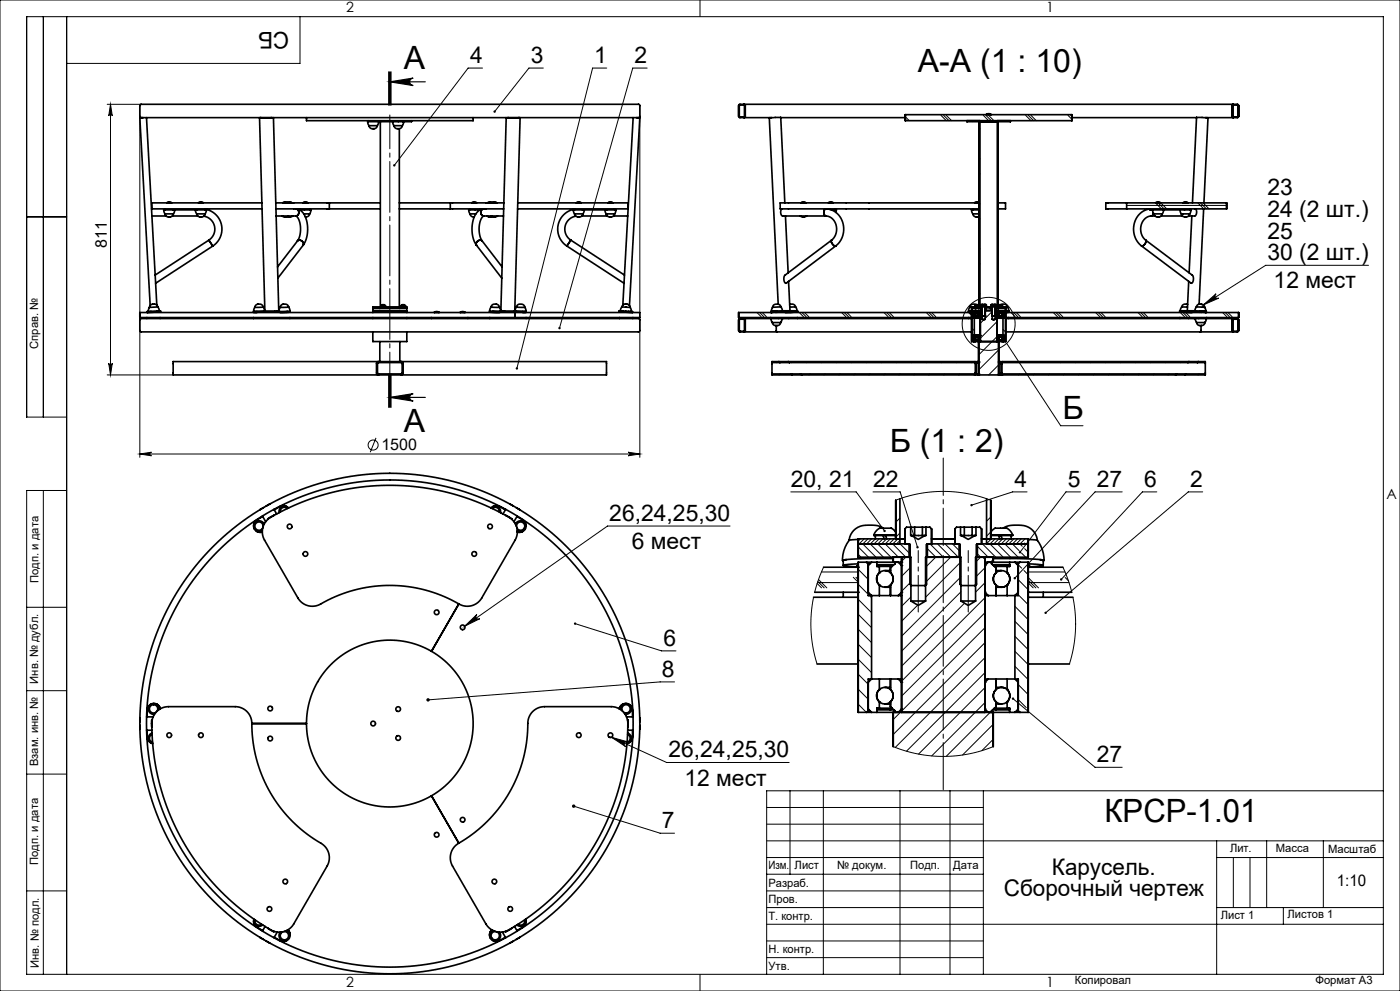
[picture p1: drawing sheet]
<svg xmlns="http://www.w3.org/2000/svg" width="420mm" height="297mm" viewBox="0 0 420 297" stroke-linecap="round" stroke-linejoin="round" font-family="sans-serif">
<g fill="none" stroke="#000" stroke-width=".3">
<path d="M0 0h420v297h-420zM13 5v120M20 5v287M90 5v14h-70M210 0v5M32.2 31.3h10.1M33.2 31.3l.5 3.5a.54 .54 0 0 0-.5-.6 .54 .54 0 0 0-.6 .6zM33.2 31.3v81.1M41.9 31.7v105.4M144.8 20.4h-4.4l-22.1 29.2M163 20.4h-4.3l-10.3 13M182 20.4h-4.2l-22.7 90"/>
<path d="M191.9 31.7v105.4M194.1 20.4h-4.3l-22 77.9M271.6 35.8l.4 .4M271.6 35l1.2 1.2M282.3 34.6l1.6 1.6M283.1 34.6l1.6 1.6M283.9 34.6l1.6 1.6M292 36.2l-.3 .3M294 38.6l-.3 .3M295 34.6l1.6 1.6M295.8 34.6l1.6 1.6M296.6 34.6l1.6 1.6"/>
<path d="M307.7 34.6l1.6 1.6M308.5 34.6l1.6 1.6M309.3 34.6l1.6 1.6M320.4 34.6l1.2 1.2M321.2 34.6l.4 .4M294 47.6l-.3 .3M294 52.1l-.3 .3M299.4 42.2l-.2 .2M299.4 55.6l-.2 .3M299.4 46.7l-.2 .2M8 65h12M294 61.1l-.3 .2"/>
<path d="M294 74.6l-.3 .2M294 65.6l-.3 .2M294 79l-.3 .3M299.4 69.1l-.2 .3M299.4 60.1l-.2 .3M299.4 73.6l-.2 .2M338 61.6h30M346.6 60.8l1.8 1.8M347.4 60.8l1.8 1.8M348.2 60.8l1.8 1.8M359.3 60.8l1.8 1.8M360.1 60.8l1.8 1.8"/>
<path d="M360.9 60.8l1.8 1.8M410.5 79.5h-30.8l-18.7 11.9M221.6 95.8l.2 .1M223.4 97.5l.2 .2M227.1 93.7l1.2 1.2M227.9 93.7l1.2 1.2M228.7 93.7l1.2 1.2M239.8 93.7l1.2 1.2M240.6 93.7l1.2 1.2M241.4 93.7l1.2 1.2M252.5 93.7l1.2 1.2M253.3 93.7l1.2 1.2"/>
<path d="M254.1 93.7l1.2 1.2M265.2 93.7l1.2 1.2M266 93.7l1.2 1.2M266.8 93.7l1.2 1.2M277.9 93.7l1.2 1.2M278.7 93.7l1.2 1.2M279.5 93.7l1.2 1.2M290.6 93.7l.9 .9M291.4 93.7l.7 .7M291.5 98.3l.8 .8M292.2 92.3l.8 .8M292.3 92l-.3 .3"/>
<path d="M293.4 92l-.3 .3M294 88l-.3 .3M294.5 92.3v.1M295.1 95.9l-1 1M296.7 92.3l.8 .8M297.7 93.3l-2.2 2.2M298.9 92.3l.8 .8M299.1 96.4l-5 5M299.4 82.6l-.2 .2M299.4 87.1l-.2 .2M300.2 92l-.3 .3M300.9 98.7l.8 .8"/>
<path d="M301.1 94.4l.6 .6M301.2 92.3l.5 .5M301.3 92l-.3 .3M303.3 93.7l1.2 1.2M304.1 93.7l1.2 1.2M304.9 93.7l1.2 1.2M316 93.7l1.2 1.2M316.8 93.7l1.2 1.2M317.6 93.7l1.2 1.2M328.7 93.7l1.2 1.2M329.5 93.7l1.2 1.2M330.3 93.7l1.2 1.2"/>
<path d="M341.4 93.7l1.2 1.2M342.2 93.7l1.2 1.2M343 93.7l1.2 1.2M354.1 93.7l1.2 1.2M354.9 93.7l1.2 1.2M355.7 93.7l1.2 1.2M361 91.4l3.8-3.4a.77 .77 0 0 0-.2 1.1 .77 .77 0 0 0 1 .2zM366.8 93.7l1.2 1.2M367.6 93.7l1.2 1.2M368.4 93.7l1.2 1.2M369.7 95.6l.1 .2M371.4 97.4l.2 .2"/>
<path d="M32.2 112.4h19.7M32.6 108.9a.54 .54 0 0 0 .6 .5 .54 .54 0 0 0 .5-.5l-.5 3.5zM233.2 108.4l-.3 .3M234 112.1l-.3 .3M237.7 108.4l-.3 .3M242.2 108.4l-.3 .3M243 112.1l-.3 .3M246.7 108.4l-.3 .3M247.5 112.1l-.3 .3M251.2 108.4l-.3 .3M252 112.1l-.3 .3M255.7 108.4l-.3 .3"/>
<path d="M256.5 112.1l-.3 .3M260.2 108.4l-.3 .3M261 112.1l-.3 .3M264.7 108.4l-.3 .3M265.5 112.1l-.3 .3M269.2 108.4l-.3 .3M270 112.1l-.3 .3M273.7 108.4l-.3 .3M274.4 112.1l-.3 .3M278.1 108.4l-.3 .3M278.9 112.1l-.3 .3M282.6 108.4l-.3 .3"/>
<path d="M283.4 112.1l-.3 .3M287.1 108.4l-.3 .3M287.9 112.1l-.3 .3M291.6 108.4l-.3 .3M292.4 112.1l-.3 .3M292.9 111.6l-.3 .3M299.1 100.9l-5.5 5.5M299.6 104.9l-6 6M299.6 109.4l-3 3M300.4 108.5l-.2 .3M301.4 112.1l-.3 .3M302 102.9l16.2 24.7h6.7"/>
<path d="M305.1 108.4l-.3 .3M305.9 112.1l-.3 .3M309.6 108.4l-.3 .3M310.4 112.1l-.3 .3M314.1 108.4l-.3 .3M314.9 112.1l-.3 .3M318.6 108.4l-.3 .3M319.3 112.1l-.3 .3M323 108.4l-.3 .3M323.8 112.1l-.3 .3M327.5 108.4l-.3 .3M328.3 112.1l-.3 .3"/>
<path d="M332 108.4l-.3 .3M332.8 112.1l-.3 .3M336.5 108.4l-.3 .3M337.3 112.1l-.3 .3M341 108.4l-.3 .3M341.8 112.1l-.3 .3M345.5 108.4l-.3 .3M346.3 112.1l-.3 .3M350 108.4l-.3 .3M350.8 112.1l-.3 .3M354.5 108.4l-.3 .3M359.8 112.1l-.3 .3"/>
<path d="M20 125h-12v-120h407v287h-407v-145h12M41.9 136.1h150M41.9 136.1l3.5-.6a.54 .54 0 0 0-.5 .6 .54 .54 0 0 0 .5 .5zM112.8 131.2l-1.7 4.3M188.4 135.5l3.5 .6-3.5 .5a.54 .54 0 0 0 .6-.5 .54 .54 0 0 0-.6-.6zM13 147v145M219 157.7h-36.7l-42.9 30M237.2 147.4h19.7l8.5 11.7M261.9 147.4h8.1l5.3 16.6M268.7 149.9l3.4-1.1 3.6-.9 3.6-.5 3.6-.1 3.8 .1 3.6 .6 3.5 .8 3.4 1.1M270 155.3l-1.3 1.2M270 159.8l-1.3 1.2"/>
<path d="M297.2 155l-1.2 1.2M297.2 159.4l-1.2 1.3M308.1 147.4h-4.3l-12.3 4M324.1 147.4h-4.3l-13.8 18.1M336.7 147.4h-8.2l-24.1 25.9M347 147.4h-4.3l-24.3 26.3M360.8 147.4h-4.3l-42.8 36.3M244.1 179l-.7 5.1-.1 5 .6 5 1.2 4.9M245.2 174.9l1.3 1.3M245.2 174.6h12.3M245.3 174.3l2 1.9M245.6 173.7l2.4 2.5"/>
<path d="M246.4 171.4h11.1M247.1 170l-1.5 3.7-1.2 3.8M256 173l1.5 1.5M256.8 173l.7 .7M257.5 179.6l4 4M257.5 175.1l3 3M257.5 170.6l3 3M257.5 166.2l.8 .8M257.5 163.9l3.1 3.1M258.1 161.5l-.6 .6M258.8 163l4 4M259.2 161.5l-1.5 1.5"/>
<path d="M259.8 168.5l.7 .7M260.4 161.5l-1.5 1.5M260.8 178.5l.7 .6M261 163l4 4M261.5 161.5l-1.5 1.5M262.6 161.5l-1.5 1.5M263.7 161.5l-1.5 1.5M264.9 161.5l-1.5 1.5 3.9 4M266 161.5l-1.5 1.5M267.1 161.5l-1.5 1.5 3.9 4M267.8 163l4 4M268.2 161.5l-1.5 1.5"/>
<path d="M269.4 161.5l-1.5 1.5M270 162l-1 1M270 163l2.7 2.7M271.7 167l-1.5 1.5M272.3 163l.4 .4M273.3 178.9l-2.8 2.8M273.3 169.9l-2.8 2.8M273.3 174.4l-2.8 2.8M278.2 166.7l.3 .3M278.2 164.5l2.6 2.5M279 163l4 4M280.7 167l-3 3"/>
<path d="M281.3 163l4 4M283.5 163l4 4M285.2 167l-7.5 7.5M285.7 163l2 2M288.3 168.4l-10.6 10.6M288.3 172.9l-17.8 17.8M288.3 177.4l-17.8 17.8M293.2 166l1 1M293.2 163.7l3.3 3.3M294.2 167l-1.5 1.5M294.7 163l4 4M295.5 170.2l-2.8 2.8"/>
<path d="M295.5 174.7l-2.8 2.8M295.5 179.2l-25 25M296.3 161.5l-.3 .3M297.4 161.5l-1.4 1.4M298 167.7l-.9 .8M298.5 161.5l-1.5 1.5 4 4M299.7 161.5l-1.5 1.5M300.8 161.5l-1.6 1.5 4 4M301.5 163l4 4M301.9 161.5l-1.5 1.5M303 161.5l-1.5 1.5M303.7 163l2 2"/>
<path d="M304.1 161.5l-1.5 1.5M305.3 161.5l-1.5 1.5M305.5 178.2l3 3M305.5 173.7l3 3M305.5 169.3l1 1M305.9 163l.8 .7M306.4 161.5l-1.5 1.5M306.4 165.7l1.3 1.3M307.2 171l1.3 1.3M307.4 164.4l1.1 1.1M307.4 162.7l-.3 .3M307.5 161.5l-1.5 1.5"/>
<path d="M308.3 163.1l.2 .2M308.5 171.4h11M308.5 174.6h12.2M308.5 174.7l1.5 1.5M308.5 173.9l2.3 2.3M308.5 173.1l3 3.1M318.9 170l1.5 3.7 1.1 3.8M319.6 173.1l.9 .9M321.9 179l.7 5.1v5l-.5 4.9-1.3 5M8 182h12M139.4 187.7l3.7-3.5a.77 .77 0 0 0-.2 1 .77 .77 0 0 0 1 .2zM172.5 186.9l26 8.2h4.3"/>
<path d="M257.5 197.6l4 4M257.5 193.1l4 4M257.5 188.6l4 4M257.5 184.1l4 4M275.3 181.3l-4.8 4.9M289.4 180.8l-18.9 18.9M295.5 183.6l-25 25M295.5 188.1l-25 25M295.5 192.6l-27.5 27.5M295.5 197.1l-26.9 26.9M304.5 199.7l4 4M304.5 195.2l4 4"/>
<path d="M304.5 190.7l4 4M304.5 186.2l4 4M304.5 181.7l4 4M8 207h12M202.4 204.4h-4.4l-69.6 5.4M257.5 211.1l2.4 2.4M257.5 206.6l3 3M257.5 202.1l3 3M270.1 213.5l-2.1 2.1M295.5 201.6l-23.6 23.5M295.5 206.1l-19.9 19.9M295.5 210.6l-16 15.9"/>
<path d="M297.1 213.5l-13.2 13.2M298 217.1l-9.2 9.2M303.9 209.4l24.6 20.6h8.2M305.5 209.7l2.4 2.4M305.5 205.2l3 3M8 232h12M183.4 221l4.9 1.3a.77 .77 0 0 0-1 .4 .77 .77 0 0 0 .4 1zM183.4 221l16.6 7.5h36.7M237 237v25M247 237v55M268 223.8l3.5 1.2 3.8 1 3.8 .5 3.8 .2 4-.2 3.7-.5 3.8-1 3.6-1.2M270 237v55"/>
<path d="M285 237v55M295 237v55M298 221.6l-3.4 3.4M415 237h-185v55M172.1 241.6l25.9 8.1h4.4M230 257h65M230 242h65M230 247h65M230 252h185M365 252v40M365 257h50M370 257v15"/>
<path d="M375 257v15M380 252v20M397 252v20M8 267h12M230 262h65M230 267h65M230 272h65M230 277h185M365 272h50M385 272v5M210 292v5M230 282h65"/>
<path d="M230 287h65"/>
<circle cx="296.6" cy="97.1" r="7.9"/>
<circle cx="111.9" cy="133.4" r="1.5"/>
</g>
<path d="M116.6 21.5v10M117 24.5h10.6M117 21.5v10M117 24.5l7-1.1a1.12 1.12 0 0 0-1.1 1.1 1.12 1.12 0 0 0 1.1 1.1zM117.3 21.5v10M116.6 112.1v10M117 119.1h10.6M117 112.1v10M117 119.1l7-1.1a1.12 1.12 0 0 0-1.1 1.1 1.12 1.12 0 0 0 1.1 1.1zM117.3 112.1v10z" fill="none" stroke="#000" stroke-width=".35"/>
<path d="M275.5 180.1v-15.1M290.5 180.1v-15.1" fill="none" stroke="#000" stroke-width=".3" stroke-dasharray="15.2 1.3 1.3 1.3" stroke-dashoffset="7.6"/>
<path d="M275.5 180.1v3.3M290.5 180.1v3.3" fill="none" stroke="#000" stroke-width=".3" stroke-dasharray="15.2 1.3 1.3 1.3"/>
<path d="M283 137.3v26.2" fill="none" stroke="#000" stroke-width=".3" stroke-dasharray="15.2 1.3 1.3 1.3" stroke-dashoffset="4"/>
<path d="M283 236.7v-70.2" fill="none" stroke="#000" stroke-width=".3" stroke-dasharray="15.2 1.3 1.3 1.3" stroke-dashoffset="1.1"/>
<path d="M116.9 34.5v81.2" fill="none" stroke="#000" stroke-width=".3" stroke-dasharray="15.2 1.3 1.3 1.3" stroke-dashoffset="5.1"/>
<g fill="#000">
<path d="M117 24.5l7-1.1a1.12 1.12 0 0 0-1.1 1.1 1.12 1.12 0 0 0 1.1 1.1zM117 119.1l7-1.1a1.12 1.12 0 0 0-1.1 1.1 1.12 1.12 0 0 0 1.1 1.1z"/>
<path d="M148.1 33.2l.1 .5 .2-.3-.2 .3a.36 .36 0 0 0 .5 0 .36 .36 0 0 0-.1-.5 .36 .36 0 0 0-.5 0zM118 49.3l.1 .5 .2-.2-.2 .2a.36 .36 0 0 0 .5 0 .36 .36 0 0 0-.1-.5 .36 .36 0 0 0-.5 0zM154.8 110.2l-.1 .3 .3 .3 .1-.4-.1 .4a.36 .36 0 0 0 .4-.5 .36 .36 0 0 0-.6-.1zM167.6 98.1l-.1 .3 .3 .3v-.4v.4a.36 .36 0 0 0 .4-.4 .36 .36 0 0 0-.6-.2zM361 91.4l3.8-3.4a.77 .77 0 0 0-.2 1.1 .77 .77 0 0 0 1 .2zM313.4 183.4v.5l.3-.2-.3 .2a.36 .36 0 0 0 .5 0 .36 .36 0 0 0 0-.5 .36 .36 0 0 0-.5 0zM303.6 209.2a.36 .36 0 0 0 .2 .5 .36 .36 0 0 0 .4-.4 .36 .36 0 0 0-.5-.2l.2 .3zM304.2 173v.6l.2-.3-.2 .3a.36 .36 0 0 0 .5-.1 .36 .36 0 0 0 0-.5 .36 .36 0 0 0-.5 0zM305.7 165.3l.1 .5 .2-.3-.2 .3a.36 .36 0 0 0 .5-.1 .36 .36 0 0 0-.1-.5 .36 .36 0 0 0-.5 .1zM318.1 173.4v.5l.3-.2-.3 .2a.36 .36 0 0 0 .5 0 .36 .36 0 0 0 0-.5 .36 .36 0 0 0-.5 0zM265.1 158.9v.5h.5l-.2-.3 .2 .3v-.6zM275 163.8v.4l.4 .2-.1-.4 .1 .4 .1-.1v-.6zM291.2 151.1l-.1 .4 .4-.1-.4 .1a.36 .36 0 0 0 .5 .2 .36 .36 0 0 0 .2-.5 .36 .36 0 0 0-.6-.1zM172.3 186.6l-.1 .2 .3 .1-.3-.1a.36 .36 0 0 0 .4 .5 .36 .36 0 0 0 .3-.5 .36 .36 0 0 0-.6-.2zM139.4 187.7l3.7-3.5a.77 .77 0 0 0-.2 1 .77 .77 0 0 0 1 .2zM171.7 241.3l-.1 .1 .5 .2-.5-.2a.51 .51 0 0 0 .5 .7 .51 .51 0 0 0 .5-.7 .51 .51 0 0 0-.9-.1zM183.4 221l4.9 1.3a.77 .77 0 0 0-1 .4 .77 .77 0 0 0 .4 1zM128 209.4l-.1 .4h.5h-.5a.51 .51 0 0 0 .7 .4 .51 .51 0 0 0 .2-.7 .51 .51 0 0 0-.8-.1z"/>
<path d="M298.8 93.4a.25 .25 0 0 1 .5 0 .25 .25 0 0 1-.5 0zM293.8 93.4a.25 .25 0 0 1 .5 0 .25 .25 0 0 1-.5 0zM293.3 108.7a.25 .25 0 0 1 .5 0 .25 .25 0 0 1-.5 0zM299.3 108.7a.25 .25 0 0 1 .5 0 .25 .25 0 0 1-.5 0zM299.3 108.4a.25 .25 0 0 1 .5 0 .25 .25 0 0 1-.5 0zM293.3 108.4a.25 .25 0 0 1 .5 0 .25 .25 0 0 1-.5 0zM299.3 112.4a.25 .25 0 0 1 .5 0 .25 .25 0 0 1-.5 0zM293.3 112.4a.25 .25 0 0 1 .5 0 .25 .25 0 0 1-.5 0zM299.3 112.1a.25 .25 0 0 1 .5 0 .25 .25 0 0 1-.5 0zM293.3 112.1a.25 .25 0 0 1 .5 0 .25 .25 0 0 1-.5 0zM293.8 102.2a.25 .25 0 0 1 .5 0 .25 .25 0 0 1-.5 0zM298.8 102.2a.25 .25 0 0 1 .5 0 .25 .25 0 0 1-.5 0zM298.8 100.6a.25 .25 0 0 1 .5 0 .25 .25 0 0 1-.5 0zM293.8 100.6a.25 .25 0 0 1 .5 0 .25 .25 0 0 1-.5 0zM300.2 101a.25 .25 0 0 1 .5 0 .25 .25 0 0 1-.5 0zM292.5 101a.25 .25 0 0 1 .5 0 .25 .25 0 0 1-.5 0zM300.2 101.7a.25 .25 0 0 1 .5 0 .25 .25 0 0 1-.5 0zM292.5 101.7a.25 .25 0 0 1 .5 0 .25 .25 0 0 1-.5 0zM293.8 95.2a.25 .25 0 0 1 .5 0 .25 .25 0 0 1-.5 0zM298.8 95.2a.25 .25 0 0 1 .5 0 .25 .25 0 0 1-.5 0zM298.8 93.6a.25 .25 0 0 1 .5 0 .25 .25 0 0 1-.5 0zM293.8 93.6a.25 .25 0 0 1 .5 0 .25 .25 0 0 1-.5 0zM292.5 94.7a.25 .25 0 0 1 .5 0 .25 .25 0 0 1-.5 0zM300.2 94.7a.25 .25 0 0 1 .5 0 .25 .25 0 0 1-.5 0zM292.5 94a.25 .25 0 0 1 .5 0 .25 .25 0 0 1-.5 0zM300.2 94a.25 .25 0 0 1 .5 0 .25 .25 0 0 1-.5 0zM291.2 95.2a.25 .25 0 0 1 .5 0 .25 .25 0 0 1-.5 0zM291.2 93.7a.25 .25 0 0 1 .5 0 .25 .25 0 0 1-.5 0zM301.4 95.2a.25 .25 0 0 1 .5 0 .25 .25 0 0 1-.5 0zM301.4 93.7a.25 .25 0 0 1 .5 0 .25 .25 0 0 1-.5 0z"/>
<path d="M32.6 108.9a.54 .54 0 0 0 .6 .5 .54 .54 0 0 0 .5-.5l-.5 3.5zM33.2 31.3l.5 3.5a.54 .54 0 0 0-.5-.6 .54 .54 0 0 0-.6 .6z"/>
<path d="M41.9 136.1l3.5-.6a.54 .54 0 0 0-.5 .6 .54 .54 0 0 0 .5 .5zM188.4 135.5l3.5 .6-3.5 .5a.54 .54 0 0 0 .6-.5 .54 .54 0 0 0-.6-.6z"/>
<path d="M295.2 168.5a.25 .25 0 0 1 .5 0 .25 .25 0 0 1-.5 0zM270.2 168.5a.25 .25 0 0 1 .5 0 .25 .25 0 0 1-.5 0zM270.2 212.5a.25 .25 0 0 1 .5 0 .25 .25 0 0 1-.5 0zM295.2 212.5a.25 .25 0 0 1 .5 0 .25 .25 0 0 1-.5 0zM295.2 204.5a.25 .25 0 0 1 .5 0 .25 .25 0 0 1-.5 0zM270.2 204.5a.25 .25 0 0 1 .5 0 .25 .25 0 0 1-.5 0zM301.9 206.6a.25 .25 0 0 1 .5 0 .25 .25 0 0 1-.5 0zM263.6 206.6a.25 .25 0 0 1 .5 0 .25 .25 0 0 1-.5 0zM301.9 210.4a.25 .25 0 0 1 .5 0 .25 .25 0 0 1-.5 0zM263.6 210.4a.25 .25 0 0 1 .5 0 .25 .25 0 0 1-.5 0zM270.2 177.5a.25 .25 0 0 1 .5 0 .25 .25 0 0 1-.5 0zM295.2 177.5a.25 .25 0 0 1 .5 0 .25 .25 0 0 1-.5 0zM295.2 169.5a.25 .25 0 0 1 .5 0 .25 .25 0 0 1-.5 0zM270.2 169.5a.25 .25 0 0 1 .5 0 .25 .25 0 0 1-.5 0zM263.6 175.4a.25 .25 0 0 1 .5 0 .25 .25 0 0 1-.5 0zM301.9 175.4a.25 .25 0 0 1 .5 0 .25 .25 0 0 1-.5 0zM263.6 171.6a.25 .25 0 0 1 .5 0 .25 .25 0 0 1-.5 0zM301.9 171.6a.25 .25 0 0 1 .5 0 .25 .25 0 0 1-.5 0zM257.2 177.5a.25 .25 0 0 1 .5 0 .25 .25 0 0 1-.5 0zM257.2 170a.25 .25 0 0 1 .5 0 .25 .25 0 0 1-.5 0zM308.2 170a.25 .25 0 0 1 .5 0 .25 .25 0 0 1-.5 0zM308.2 177.5a.25 .25 0 0 1 .5 0 .25 .25 0 0 1-.5 0z"/>
</g>
<g fill="none" stroke="#000" stroke-width=".5">
<path d="M42.1 31.4l149.4-.1 .4 .3v3.3l-.4 .4h-149.2l-.4-.4zM42.9 35.3h-1l3.2 56.2M43.9 35.3l3.1 56.1M78.1 35.3h.1M78.2 35.3h-.3h.2M78.4 35.3h-.3M81.4 35.3h-.6M81.7 35.3h-3.6M82 35.3l1.6 57.9-1.1 .1h-3l-1.6-58M91.9 35.3v.9h50v-.9M110.4 36.2v.3M110.5 36.5h-.2v.3l.4 .9"/>
<path d="M110.7 37.7a1.2 1.2 0 0 0 1.5 .9M110.7 37.7h2.5M112.2 38.6h.1M113.2 37.7a1 1 0 0 1-1 .9M113.6 36.5l-.4 1.2M114.1 36.5v55.5M117.8 36.5l.4 1.2M118.2 37.7a1.32 1.32 0 0 0 1.2 .9 1.32 1.32 0 0 0 1.3-.9M118.2 37.7h2.5M119.8 38.6v53.4M121.1 36.5l-.4 1.2M123.4 36.2v.3h-12.9"/>
<path d="M151.9 35.3l-1.6 57.9 1.1 .1h3l1.6-58M152.2 35.3h3.8M152.5 35.3h.6M155.5 35.3h.5M155.8 35.3h-.1M189.9 35.3l-3.1 56.1M190.9 35.3h1l-3.1 56.2M221.8 31.5l1.6 .1-.1 3.4-1.5-.1zM223.2 31.3h-1.3l-.3 .4 .1 3.4 1.5 .2M223.2 31.3l.4 .4v3.2l-.4 .4M223.2 35.3h8.9M223.2 31.3h146.8"/>
<path d="M231.5 35.3h-.7l2.7 55.9M232.2 35.2h2l1.2 25.6M234.2 35.3h37.4M271.6 34.4h50v1.8h-50zM290.1 36.2v.3h13v-.3M293.7 36.5v55.5M294 36.2v56.1M295.9 34.3a1.1 1.1 0 0 1 1.4 0M295.9 34.3h1.4M295.9 34.3v.1M297.3 34.3v.1M299.2 36.2v56.1"/>
<path d="M299.4 36.5v55.5M321.6 35.3h37.4M360.9 35.2h-1.9l-1.3 25.6M361.1 35.3h8.9M361.7 35.3h.7l-1.2 25.5M369.8 31.5l1.6 .1-.2 3.5-1.4-.2zM370 31.3h1.3l.3 .4v3.3l-.3 .2-1.3 .1M370 31.3l-.4 .4v3.2l.4 .4M45.5 62.6h.1M45.5 62.6h33.1M45.6 64.7h4.2M49.5 64.1l-.4-1.2h12.8l-.4 1.2"/>
<path d="M49.5 64.1a1.21 1.21 0 0 0 1.5 .9M49.5 64.1h2.5M49.5 62.6v.3M50.1 60.8a1.1 1.1 0 0 1 1.4 0M50.1 60.8h1.4M50.1 60.8h.1M51 65h.1M51.5 60.8h.1M51.7 64.7h7.6M52 64.1a1 1 0 0 1-1 .9M52.4 62.9l-.4 1.2M58.6 62.9l.4 1.2"/>
<path d="M59 64.1a1.32 1.32 0 0 0 1.3 .9 1.32 1.32 0 0 0 1.2-.9M59 64.1h2.5M59.6 60.8a1.1 1.1 0 0 1 1.4 0M59.6 60.8h1.4M59.6 60.8h.1M61 60.8h.1M61.1 64.8a3.9 3.9 0 0 1 3.3 3.1 3.9 3.9 0 0 1-1.7 4.1M61.5 62.7a6.1 6.1 0 0 1 5 4.7 6.1 6.1 0 0 1-2.7 6.4M61.5 62.6v.3M62.7 72l1.1 1.8M62.7 72l-16.1 10.4M63.8 73.8l-17.1 11.1"/>
<path d="M78.6 60.8h-33.1v1.8M82.7 60.8h16.1M82.8 62.6h16M82.8 64.7h5.9M84.6 64.7l.7 .3 1.2-.3M84.9 60.8a1.1 1.1 0 0 1 1.4 0M84.9 60.8h1.4M84.9 60.8h.1M86.2 60.7a1.1 1.1 0 0 1 1.4 .1M86.3 60.8h1.3M86.3 60.8h.1M87.6 60.8h.1"/>
<path d="M87.8 64.7l-.5 .3-1.1-.1M88.7 62.6a4.3 4.3 0 0 1 3.5 4.4 9.1 9.1 0 0 1-1.3 6.5M88.7 64.7a3.3 3.3 0 0 1 1.4 3.2l-.1 2.4-.8 1.9M88.7 62.6a1.08 1.08 0 0 1 1 1.1 1.08 1.08 0 0 1-1 1M89.2 72.2a1.12 1.12 0 0 1 1.4 0 1.12 1.12 0 0 1 .3 1.3M89.2 72.2l-5.9 7.8M89.9 62.6v.3h3.4l-.4 1.2M90 62.9v.1M90.9 60.8a1.1 1.1 0 0 1 1.4 0M90.9 60.8h1.4M90.9 60.8h.1M90.9 73.5l-7.5 9.9"/>
<path d="M91.1 64.1h1.8M92.3 60.8h.1M92.9 64.1a1.09 1.09 0 0 1-1.3 .9M93 62.6v.3M98.8 60.8h15.3M98.8 62.6h15.3M98.8 60.8v1.8M119.8 60.8h15.3M119.8 62.6h15.3M135.1 60.8h16.1M135.1 62.6h16M135.1 60.8v1.8"/>
<path d="M140.9 62.6v.3M141 64.1a1.09 1.09 0 0 0 1.3 .9M141 64.1h1.8M141.6 60.8a1.1 1.1 0 0 1 1.4 0M141.6 60.8h1.4M141.6 60.8h.1M143 73.5l7.5 9.9M143 60.8h.1M143.9 62.9v.1M144 62.6v.3h-3.4l.4 1.2M144.6 72.2a1.12 1.12 0 0 0-1.3 0 1.12 1.12 0 0 0-.3 1.3M144.6 72.2l6 7.8"/>
<path d="M145.2 64.7a3.4 3.4 0 0 0-1.4 3.3l.1 2.4 .7 1.8M145.2 62.6a4.3 4.3 0 0 0-3.5 4.3 9.2 9.2 0 0 0 1.3 6.6M145.2 62.6a1.08 1.08 0 0 0-1 1.1 1.08 1.08 0 0 0 1 1M145.2 64.7h5.8M146.1 64.7l.7 .3M146.3 60.8h1.3M146.3 60.8h.1M146.8 65h.1M147.4 64.7l.7 .3 1.1-.3M147.6 60.8a1.1 1.1 0 0 1 1.4 0M147.6 60.8h1.4M147.6 60.8h.1"/>
<path d="M147.7 60.7a1.1 1.1 0 0 0-1.4 .1M147.7 64.9l-.9 .1M149 60.8h.1M155.3 62.6h33M155.3 60.8h33v1.8M170.1 73.8l17.1 11.1M171.2 72l-1.1 1.8M171.2 72l16.1 10.4M172.4 64.1l-.4-1.2h12.8l-.4 1.2M172.4 64.1a1.32 1.32 0 0 0 1.2 .9 1.32 1.32 0 0 0 1.3-.9M172.4 62.7a6.1 6.1 0 0 0-5 4.7 6.1 6.1 0 0 0 2.7 6.4M172.4 64.1h2.5"/>
<path d="M172.4 62.6v.3M172.7 64.8a3.9 3.9 0 0 0-3.2 3.1 3.9 3.9 0 0 0 1.7 4.1M172.9 60.8a1.1 1.1 0 0 1 1.4 0M172.9 60.8h1.4M172.9 60.8h.1M174.3 60.8h.1M174.6 64.7h7.6M175.3 62.9l-.4 1.2M181.5 62.9l.4 1.2M181.9 64.1a1.32 1.32 0 0 0 1.2 .9 1.32 1.32 0 0 0 1.3-.9M181.9 64.1h2.5M182.4 60.8a1.1 1.1 0 0 1 1.4 0"/>
<path d="M182.4 60.8h1.4M182.4 60.8h.1M183.8 60.8h.1M184.1 64.7h4.2M184.4 62.6v.3M188.3 62.6h.1M234.7 62.6a1.33 1.33 0 0 0 .1 2.1h12.9M235.6 64.7l.8 17.1M240.1 64.7l1.2 .3M240.3 60.8a1.1 1.1 0 0 1 1.4 0M240.3 60.8h1.4M240.3 60.8h.1"/>
<path d="M241.3 65h.1M241.7 60.8h.1M242 64.7l-.7 .3M247.7 64.7a1.33 1.33 0 0 1 0-2.1 6.2 6.2 0 0 1 5.1 4 6.2 6.2 0 0 1-1.3 6.4l-.8 .7M247.7 64.7a4.1 4.1 0 0 1 3.2 3 4.1 4.1 0 0 1-1.3 4.2l-.2 .1M248.6 60.8a1.1 1.1 0 0 1 1.4 0M248.6 60.8h1.4M248.6 60.8h.1M249 62.6v.2M249.4 62.9h1.5l-.1 .7M249.4 72a1.49 1.49 0 0 0 1.3 1.7M249.4 72a1.48 1.48 0 0 0 1.3 1.7"/>
<path d="M249.4 72l-13.9 10.5a1.76 1.76 0 0 0 .3 2.4l14.9-11.2M250 60.8h.1M250.6 62.6v.3M291.9 64.1a1.43 1.43 0 0 0 1.8 .8M291.9 64.1h1.8M291.9 62.6v.3M292.4 60.8h1.3M292.4 60.8h.1M293.7 60.7a1.1 1.1 0 0 0-1.3 .1M293.7 62.9h-2.2l.4 1.2M293.7 60.8h-59.6v1.8h59.6M299.4 60.8h2.3v1.8h-2.3"/>
<path d="M338 60.8h-6.3v1.8h6.3M338 60.8h30v1.8h-30M338 60.8v1.8M343.7 72a1.49 1.49 0 0 1-1.2 1.7M343.7 72l14 10.5a1.76 1.76 0 0 1-.3 2.4l-14.9-11.2M345.5 64.7a4.1 4.1 0 0 0-3.2 3 4.1 4.1 0 0 0 1.3 4.2l.1 .1M345.5 64.7h1M345.8 62.9l.4 1.2M345.8 62.9h11.5l-.4 1.2M345.8 62.9h-.8v-.3a6.3 6.3 0 0 0-4.8 4.8 6.3 6.3 0 0 0 2.3 6.3M346 63.8l-.2 .7-.3 .2M346.2 64.1a1.32 1.32 0 0 0 1.2 .9 1.32 1.32 0 0 0 1.3-.9"/>
<path d="M346.2 64.1h2.5M346.7 60.8a1.1 1.1 0 0 1 1.4 0M346.7 60.8h1.4M346.7 60.8h.1M348.1 60.8h.1M348.4 64.7h6.3M349.1 62.9l-.4 1.2M354 62.9l.4 1.2M354.4 64.1a1.32 1.32 0 0 0 1.3 .9 1.32 1.32 0 0 0 1.2-.9M354.4 64.1h2.5M355 60.8a1.1 1.1 0 0 1 1.4 0M355 60.8h1.4"/>
<path d="M355 60.8h.1M356.4 60.8h.1M357 62.6v.3M357.5 64.7l-.8 17.1M358.5 62.6a1.33 1.33 0 0 1-.1 2.1h-1.8M361.1 62.6l-1.4 28.6M42.1 95.6l149.4-.1 .4 .3v3.3l-.4 .4h-149.2l-.4-.4zM44.1 95.2v.3M44.1 93.4l3.1-.2a.56 .56 0 0 1 1 .2l-3.1 .2a.56 .56 0 0 1-1-.2zM44.8 92.1l-.3 1.2M47.3 92l.5 1.2M47.3 92a1.32 1.32 0 0 0-1.3-.8 1.32 1.32 0 0 0-1.2 .9"/>
<path d="M47.3 92l-2.5 .1M48.1 95.2v.3M76 95.2v.3M76.5 92.1l-.4 1.2 10.9-.1M76.5 92v.1M77.4 91.2h.1M78.9 92h.1M78.9 92l.5 1.2-3.3 .1v.3l1 .1M78.9 92a1.31 1.31 0 0 0-1.2-.9 1.31 1.31 0 0 0-1.2 1M79 92l-2.5 .1M79.4 93.1h.1M83.6 93.1h.1"/>
<path d="M84.1 92.1l-.4 1.2M84.1 92v.1M85 91.2a1.23 1.23 0 0 1 1.6 .8M85 91.2l-.6 .3-.3 .6M85 91.2h.1M86.6 92h.1M86.6 92l.4 1.2M86.6 92l-2.5 .1M87 95.2v.3M87 93.2a.52 .52 0 0 1-.3 .5 .52 .52 0 0 1-.5-.1l-2.2 .1M87 93.2h.1M111.8 92h10.2v1.1h-10.2z"/>
<path d="M111.8 92.3h10.2zM111.8 99.5v2.9h10.2v-2.9M111.8 93.7a.51 .51 0 0 1 .9-.3h9.3v.3M111.8 95.2v.3M113.9 93.1v.3M114.2 91.7a.81 .81 0 0 1 1.4 0M114.2 91.7h1.4M114.3 91.8v.2M115.5 91.8l.1 .2M119.9 93.1v.3M120.2 91.7l1.4 .1M120.2 91.7h1.4"/>
<path d="M120.3 91.8v.2M121.3 91.3h-.1a.72 .72 0 0 0-1 .4M121.3 91.3h.1M121.3 91.3l.3 .4M121.5 91.8v.2M121.6 91.8v.2zM121.6 91.8h.1M121.6 91.7h.1M121.6 91.7v.1M122 95.2v.3M129.4 95.2v.3M130.3 93.6a1.1 1.1 0 0 1 1.4 0"/>
<path d="M130.3 93.6h1.4M130.3 93.6v.1M131.7 93.6v.1M138.1 93.6a1.1 1.1 0 0 1 1.4 0M138.1 93.6h1.4M138.1 93.6v.1M139.5 93.6v.1M140.4 95.2v.3M146.9 93.2a.52 .52 0 0 0 .3 .5 .52 .52 0 0 0 .5-.1l2.2 .1M146.9 95.2v.3M147.3 92l2.5 .1M147.3 92a1.31 1.31 0 0 1 1.3-.9 1.31 1.31 0 0 1 1.2 1"/>
<path d="M147.3 92h.1M147.3 92l-.4 1.2M147.8 93.3h10M148.9 91.2h.1M149.8 92.1l.1 .1a.73 .73 0 0 1 .1 1.1l-3.1-.1M150.2 93.1h.1M154.4 93.1h.1M154.4 93.7h-112.5v1.5h112.5M154.4 93.7h37.5v1.5h-37.5M154.4 93.7v1.5M154.9 92l2.5 .1M154.9 92a1.31 1.31 0 0 1 1.3-.9 1.31 1.31 0 0 1 1.2 1"/>
<path d="M154.9 92l-.4 1.2 3.3 .1M157.4 92.1l.4 1.2M157.8 93.3a.46 .46 0 0 1-.3 .4 .46 .46 0 0 1-.5 0h-.2M157.9 95.2v.3M185.7 93.1l3.1 .2a.56 .56 0 0 1 .9 .4l-3-.2a.56 .56 0 0 1-1-.4zM185.8 95.2v.3M186.6 92l-.5 1.2M186.6 92a1.32 1.32 0 0 1 1.3-.8 1.32 1.32 0 0 1 1.2 .9M186.6 92l2.5 .1M189.1 92.1l.3 1.2M189.8 95.2v.3M221.8 95.7l1.6 .1-.2 3.5-1.4-.2z"/>
<path d="M223.2 95.5l.4 .4v3.2l-.4 .4M223.2 99.5h9.9M223.2 95.5h-1.3l-.3 .4v3.4l.3 .2h1.3M223.2 95.5h8M231.2 95.5h.1M231.2 95.2v.3M231.3 95.5l.4 1.2M231.3 95.5h60.2M231.6 93.7l-.3-.1 8-.1-3.7 .2M231.7 96.7a1.32 1.32 0 0 0 1.3 .9 1.32 1.32 0 0 0 1.2-.9M231.7 96.7h2.5M231.8 92.1l-.4 1.2"/>
<path d="M232.6 93.6l1-.1zM232.9 97.6v1.6l.2 .3M233.1 99.5h58.4M233.1 93.2l-1.5 .1M234.3 92l.4 1.2M234.3 92a1.31 1.31 0 0 0-1.3-.9 1.31 1.31 0 0 0-1.2 1M234.3 92l-2.5 .1M234.6 95.5l-.4 1.2M236.6 84.3l.4 8.8M236.9 91.2h.3a1.16 1.16 0 0 1 1.5 .8M237 93.6l1-.1zM238.7 92l.4 1.2"/>
<path d="M238.7 92h-1.8M239.2 95.2v.3M239.3 93.5l-.1-.3h-4.5l-3.4 .1v.4M290.6 93.6h.8M290.6 95.2v.3M290.8 93.2l-.2 .1M290.9 92l-.4 1.3M291.4 93.6h.1M291.5 92l-.6 .1M291.5 93.5l-.9 .1M291.5 93.7h-69.9v1.5h69.9M291.5 93.5l-.1 .1"/>
<path d="M291.5 92.3h3.1M292 93.4h.3M292 93.4h-.5v9h.5M292 93.4l.1 .1M292.1 93.5h.1M292.1 93.5v1.9h.7M292.1 95.2l.2 .2v5l-.2 .2M292.3 93.4h.3M292.3 93.4l-.2 .2M292.4 91.7h1.3M292.4 91.7l1.3 .1M292.5 91.8v.2"/>
<path d="M292.6 93.4h1M292.6 93.4v.2l.8-.1M292.6 93.5h.8M292.8 93.6l-.2 .7 .2 1.1M292.8 95.4h.6M293 91.8l.1 .2M293 91.3l-.4-.1a1.32 1.32 0 0 0-1.7 .9M293.1 93.9h.3M293.1 94.9h.3M293.1 91.8l.1 .2M293.4 93.5h.2M293.4 95.4h.5"/>
<path d="M293.5 91.3h-.1a.69 .69 0 0 0-1 .4M293.5 91.3h.1M293.5 91.3l.2 .3M293.6 93.1l-2.1 .1a.58 .58 0 0 0-.9 .4M293.6 93.4h.5M293.6 93.1v.3M293.7 93.4l-.3 .3 .2 .7-.2 1M293.9 95.4h.2M293.9 93.4l.2 .2M294.1 93.1v9.3M294.1 95.2l-.2 .2M294.2 93.1l-.1 .1"/>
<path d="M294.3 92h-2.8v1.1h3.2v2.6M294.3 92.3l.1-1h1.4l.1 1M294.5 92.3v.8M294.6 92.3l.1 2.5M294.6 91.8h.1M294.6 91.3v.5M294.7 95.7h.8M294.7 95.7l.4 .3 .4-.3M294.7 94.7v.1M294.7 94.8h.1M294.7 94.8h.8M294.7 91.8l.4 .2 .4-.2"/>
<path d="M294.7 91.8h.8M294.9 91.3v.5M295.3 91.3v.5M295.5 94.8h.1M295.5 95.7v-2.6h2.2v2.6M295.6 91.3l-.1 .5M295.6 92.3l-.1 2.5M295.6 92.3h2M295.6 92.3v.8M295.9 92h1.4M297.3 92.3l.1-1h1.4l.1 1M297.5 92.3v.8"/>
<path d="M297.6 92.3l.1 2.5M297.6 91.3l.1 .5M297.7 95.7h.8M297.7 95.7l.4 .3 .4-.3M297.7 94.7v.1M297.7 94.8h.1M297.7 94.8h.8M297.7 91.8l.4 .2 .4-.2M297.7 91.8h.8M297.9 91.3v.5M298.3 91.3v.5M298.5 94.8h.1"/>
<path d="M298.6 91.3l-.1 .5M298.6 92.3l-.1 2.5M298.6 92.3h3.1M298.6 92.3v.8M298.9 92h2.8v1.1h-3.2v2.6M299 93.1l.1 .1M299.1 95.4h.2M299.1 93.4h.5M299.1 93.1v9.3M299.1 95.2l.2 .2M299.3 93.4l-.2 .2M299.3 95.4h.5"/>
<path d="M299.4 91.6l.4-.3a.72 .72 0 0 1 1 .4M299.4 91.7h1.4M299.5 93.4l.3 .3-.2 .6 .2 1.1M299.6 93.5h.2M299.6 93.4h1M299.6 93.1l3 .2M299.6 93.1v.3M299.8 93.9h.3M299.8 95.4h.6M299.8 93.5h.8M299.9 91.8l.1 .2M300.1 91.8v.2"/>
<path d="M300.2 91.3l.4-.1a1.26 1.26 0 0 1 1.6 .9M300.3 94.8l-.5 .1M300.4 93.6l.2 .8-.2 1M300.6 93.4h.3M300.6 93.4v.2l-.8-.1M300.7 91.8v.2M300.8 91.7l-1.4 .1M300.9 93.4l.2 .2M300.9 93.4h.3M301 93.5h.1M301.1 95.2l-.2 .2v5l.2 .2M301.1 93.5v1.9h-.7"/>
<path d="M301.2 93.4h.5v9h-.5M301.2 93.4l-.1 .1M301.7 93.6h.1M301.7 92l.5 .1M301.7 95.5h60.2M301.7 93.5l.9 .1M301.7 93.7h69.9v1.5h-69.9M301.7 93.5l.1 .1M301.7 99.5h58.4M302.2 92.1l.4 1.2M302.4 93.2l.2 .1M302.6 93.6h-.8"/>
<path d="M302.6 93.3v.3M302.6 95.2v.3M302.6 93.3h.1M354 95.2v.3M354.5 92h1.7M354.5 92l-.4 1.2M355.2 93.5l1 .1zM356.3 91.2h-.2a1.28 1.28 0 0 0-1.6 .8M356.6 84.3l-.4 8.8M357.6 93.7l-3.7-.2 8 .1-.3 .1M358.6 95.5l.4 1.2M358.9 92a1.31 1.31 0 0 1 1.3-.9 1.31 1.31 0 0 1 1.2 1"/>
<path d="M358.9 92l2.5 .1M358.9 92l-.4 1.2M359 96.7a1.32 1.32 0 0 0 1.2 .9 1.32 1.32 0 0 0 1.3-.9M359 96.7h2.5M359.6 93.5l1 .1zM360 93.2l.9 .1M360.1 99.5h9.9M360.3 97.6v1.6l-.2 .3M360.9 93.3l-6.8-.2-.2 .4M360.9 93.3h1v.4M360.9 93.3h.7M361.4 92.1l.4 1.2"/>
<path d="M361.9 95.5h.1M361.9 95.5l-.4 1.2M362 95.5h8M362 95.2v.3M369.8 95.7l1.6 .1-.1 3.4h-1.5zM370 95.5l-.4 .4v3.2l.4 .4M370 95.5h1.3l.3 .4-.1 3.4-.3 .2h-1.2M51.9 108.4h130v4h-130zM113.3 108.8l7.2-.1 .1 .3v2.9l-.3 .2-6.9-.1-.2-.2zM113.5 108.4l-.4 .1-.2 .5 .1 2.9 .5 .5M113.9 102.4v6M119.9 102.4v6"/>
<path d="M120.3 108.4l.5 .1 .1 .5v2.9l-.6 .5M231.6 108.7v3.4M231.6 112.1v.3h6.1M231.6 108.7h2.4M231.6 112.1h5.8M233.7 108.4h2.8M233.7 108.4h-2.1v.3M233.7 108.4l.3 .3M234 108.7h2.8M236.5 108.4h56.1v.3M236.5 108.4l.3 .3M236.8 108.7h55.8"/>
<path d="M237.4 112.1h2.8M237.4 112.1l.3 .3M237.7 112.4h2.8M240.2 112.1h52.4M240.2 112.1l.3 .3M292 102.4h.3M292.1 102.3h.1M292.1 102.2l.2 .2M292.1 102.3l-.1 .1M292.3 102.4h.3M292.6 111.8l.2 .4 .4 .2h6.8l.4-.2 .2-.4M292.6 111.8v.3"/>
<path d="M292.6 108.7v.3M292.6 112.1v.3h-52.1M292.6 109v2.8M292.6 102.4h1M292.6 102.2h.8M292.8 100.4l-.2 .9 .2 .8M292.8 100.4h.6M292.8 100.4h-.7v1.9M293.1 101.9h.3M293.1 100.9h.3M293.4 102.2h.2M293.4 102.2l-.8-.1v.3"/>
<path d="M293.4 100.4l.2 1-.2 .6 .3 .4M293.4 100.4h.5M293.6 108.7h-.5l-.2 .3v2.8l.7 .3M293.6 108.4l-.7 .1-.3 .5M293.6 102.4v10M293.6 102.4h6M293.9 100.4h.2M293.9 100.4l.2 .2M294.1 102.2l-.2 .2M299.1 100.4h.2M299.1 102.2l.2 .2M299.3 100.4l-.2 .2"/>
<path d="M299.3 100.4h.5M299.6 102.2h.2M299.6 108.7h.5l.2 .3v2.8l-.7 .3M299.6 108.4l.7 .1 .3 .5M299.6 102.4h1M299.6 102.4v10M299.8 100.9h.5M299.8 101.9h.3M299.8 100.4l-.2 .9 .2 .7-.3 .4M299.8 100.4h.6M299.8 102.2l.8-.1v.3M299.8 102.2h.8"/>
<path d="M300.4 101l.2 .4-.2 .7M300.4 100.4h.7v1.9M300.4 100.4v.6M300.6 102.4h.3M300.6 108.7v.3M300.6 111.8v.3M300.6 112.1v.3h52.1M300.6 108.7h55.8M300.6 112.1h52.4M300.6 109v2.8M300.9 102.4h.3M301 102.3h.1"/>
<path d="M301.1 102.2l-.2 .2M301.1 102.3l.1 .1M352.7 112.4h2.8M353 112.1h2.8M353 112.1l-.3 .3M355.8 112.1h5.8M355.8 112.1l-.3 .3M356.4 108.7h2.8M356.7 108.4h2.8M356.7 108.4h-56.1v.3M356.7 108.4l-.3 .3M359.2 108.7h2.4"/>
<path d="M359.5 108.4h2.1v.3M359.5 108.4l-.3 .3M361.6 108.7v3.4M361.6 112.1v.3h-6.1M76.9 159.2l.8 .3 1-.1-1 .1-.7-.3M78.7 154.7l1 1.7M78.8 154.8l-1.7 1a2 2 0 0 0-1 1.9M78.9 157.8a1.25 1.25 0 0 0-1.6-1.3 1.25 1.25 0 0 0-.5 2 1.25 1.25 0 0 0 2-.3M79 152.1l-1 .7M79.2 157.1a1.65 1.65 0 0 0-2.2-.8 1.65 1.65 0 0 0-.7 2.3 1.65 1.65 0 0 0 2.4 .5M80.2 155.8a70.7 70.7 0 0 1 68.3-3l4.2 2.2a5 5 0 0 1 1.8 6.9l-10 17.3a5 5 0 0 1-6.8 1.8 41.7 41.7 0 0 0-42.3 .4 5 5 0 0 1-6-2.2l-10-17.3a5 5 0 0 1 .8-6.1zM80.9 151.1l-1 .6"/>
<path d="M82.2 154.5l-1.6 .8-.2 .3M82.2 152.7l.8 1.3M86.1 151.9a2 2 0 0 0-2.1-.1l-1.7 1M86.2 152.4a1.25 1.25 0 0 0-1.4-.2 1.25 1.25 0 0 0-.7 1.3M86.6 152.2a1.64 1.64 0 0 0-2-.3 1.64 1.64 0 0 0-.9 1.7M147.3 152.2a1.65 1.65 0 0 1 2-.3 1.65 1.65 0 0 1 .9 1.8M147.7 152.4a1.25 1.25 0 0 1 1.4-.2 1.25 1.25 0 0 1 .7 1.3M147.8 151.9a2 2 0 0 1 2.1-.1l1.7 1M151.7 152.7l-.8 1.3M151.7 154.5l1.6 .8 .2 .3M152.9 151.1l1.1 .6M154.6 157.1a1.65 1.65 0 0 1 2.3-.8 1.65 1.65 0 0 1 .7 2.3 1.65 1.65 0 0 1-2.4 .5"/>
<path d="M154.9 152.1l1 .7M154.9 157.8a1.25 1.25 0 0 1 1.7-1.3 1.25 1.25 0 0 1 .5 2 1.25 1.25 0 0 1-2-.3M155.1 154.8l1.7 1a2 2 0 0 1 1 1.9M155.2 154.7l-1 1.7M157 159.2l-.8 .3-1-.1 1 .1 .7-.3M265 158.3a9.1 9.1 0 0 0-8.3 .1 4.9 4.9 0 0 0-2 3.6l2.8-.3M267.4 158.3h-2a2.63 2.63 0 0 0-3.2 2M267.4 158.3h.1M267.4 158.3l1.3 1.2M268.7 149.9v11.6M270 149.5v13.5M273.2 158v2.5h.2"/>
<path d="M274.4 158v2.5M276.7 158v2.5M277.8 158v2.5h-.3M288.2 158v2.5h.2M289.3 158v2.5M291.6 158v2.5M292.8 158v2.5h-.3M296 149.5v13.5M297.2 159.5l.1-.1a2.36 2.36 0 0 1 2.9-1.1h.5a2.68 2.68 0 0 1 3.1 2M297.2 149.9v11.6M300.9 158.3a9.2 9.2 0 0 1 8.3 .1l.5 .5a4.8 4.8 0 0 1 1.5 3 9.7 9.7 0 0 1 2 6M244.1 179h13.4"/>
<path d="M244.4 177.5h13.1M247.1 170h10.4M253 169.4l4 .5M253 177.5v1.5M254 167.7l-1.3 .2 .3 .2M254.8 161.9l-.1 .1a9.8 9.8 0 0 0-2 5.9M257 169.8h.5M257 169.8v.2M257.5 163h15.4l.1 12.1 .4 .4h4.2l.4-.4v-11.9l.1-.2h9.8l.1 12.1 .4 .4h4.2l.4-.4 .1-12.1h15.4M257.5 169l-4.5 .4M257.5 169.4l-.5 .4M260 168.5h1.5"/>
<path d="M260 168.5h-2.5v45h2.5M260 168.5l.5 .5M260.5 169h.4M260.5 169v9.5h3.3M260.5 177.5l1 1v25l-1 1M261.5 168.5l-1 1M261.5 168.5h1.6M262.2 160.3h6.5M262.2 160.3v.2h6.5M262.6 160.5v1M263.1 168.5h4.9M263.1 168.5v1.2h4.5l-.5-.5"/>
<path d="M263.1 169.2h4M263.8 169.7v1.9a2.5 2.5 0 0 0 0 3.8v3.1M263.8 178.5h3.3M264.9 160.5l.4 1M265.5 171h1.6M265.5 176h1.6M265.7 160.5l.3 1M267.1 169.2h1M267.1 178.5h2.4M268 167.4h-9.2l-4.9 .3-.9 .2v1.5M268 167v1.5M268 168.5h2.5"/>
<path d="M268.5 168.5v.5l-1.4 1.2v1.4a2.5 2.5 0 0 1 0 3.8v3.1M269.5 178.5h1M269.5 168.5l1 1M270.5 167v46.5M270.5 177.5l-1 1M271 167l-.5 .5M271.5 161.5h-14v5.5h15.8v13.1M271.5 163v-4.5l.5-.5h7l.5 .5v4.5M272.7 163v4M273.4 160.5l2.1 1.1 2-1.1M273.4 160.5h4.1M278.2 163v4"/>
<path d="M279.5 161.5h7M286.5 163v-4.5l.5-.5h7l.5 .5v4.5M287.7 163v4M288.4 160.5h4.1M288.4 160.5l2.1 1.1 2-1.1M293.2 163v4M294.5 161.5h14v5.5h-15.8v13.1M295 167l.5 .5M295.5 178.5h1M295.5 167v46.5M295.5 168.5h2.5M295.5 177.5l1 1"/>
<path d="M296.5 168.5l-1 1M296.5 178.5h2.3M297.2 160.3h6.6M297.5 168.5v.5l1.3 1.2v1.4a2.5 2.5 0 0 0 0 3.8v3.1M297.8 169.2h1M298 168.5h4.9M298 167.4h9.1l5 .3 .9 .2v1.5M298 167v1.5M298.8 171h1.7M298.8 178.5h3.3M298.8 169.2h4.1M299.6 160.5l.3 1"/>
<path d="M300.3 160.5l.4 1M301.7 175.7l-.9 .3h-2M302.1 169.7v1.9a2.5 2.5 0 0 1 0 3.8v3.1M302.9 168.5v1.2h-4.6l.5-.5M302.9 168.5h1.6M303.3 160.5v1M303.8 160.3v.2h-6.6M304.5 168.5l1 1M304.5 168.5h1.5M305 169h.5M305.5 177.5l-1 1v25l1 1M305.5 169v9.5h-3.4"/>
<path d="M306 168.5h2.5v45h-2.5M306 168.5l-.5 .5M308.5 169.8h.5M308.5 161.7l2.7 .2M308.5 169l4.5 .4M308.5 169.4l.5 .4M308.5 177.5h13M308.5 170h10.4M308.5 179h13.4M309 169.8v.2M312 167.7l1.2 .2M313 169.4l-4 .5"/>
<path d="M313 177.5v1.5M313.2 167.9l-.2 .2M137.6 181l-8.2 14.2M245.1 199h12.4M273.3 180.1h4.4M273.3 180.1l2.2 1.3 2.2-1.3M277.7 180.1v-13.1h10.6v13.1M288.3 180.1h4.4M288.3 180.1l2.2 1.3 2.2-1.3M308.5 199h12.3M41.9 217.3l.1 1.3M42 215.1l-.1 1.3"/>
<path d="M44 214.8h1.9M44 218.8h1.6M44.1 218.8v2a2 2 0 0 0 1.2 1.8M45.3 211a2 2 0 0 0-1.2 1.8v2M45.5 217.9h.1M45.6 219.7a1.65 1.65 0 0 0-1.1 1.6 1.65 1.65 0 0 0 1.3 1.6M45.6 215.8l-.1 .2v1.9M47 211l.7 .5 .4 .9M47 213.2a5 5 0 0 1 3.5-1.4h20a5 5 0 0 1 5 5 41.7 41.7 0 0 0 21.5 36.4 5 5 0 0 1 1.1 6.4l-10 17.3a5 5 0 0 1-6.8 1.8 71.1 71.1 0 0 1-35.7-62.8l.4-1.2zM47.1 213.1a1.25 1.25 0 0 0-.8-1.9 1.25 1.25 0 0 0-1.4 1.5 1.25 1.25 0 0 0 1.9 .8M47.8 212.6a1.65 1.65 0 0 0-1.6-1.8 1.65 1.65 0 0 0-1.7 1.7 1.65 1.65 0 0 0 1.8 1.6M75.5 216.8h16.4"/>
<path d="M159.8 213.2a5 5 0 0 1 3.5-1.4h20a5 5 0 0 1 5 5 71.1 71.1 0 0 1-36.5 62.3 5 5 0 0 1-6-2.2l-10-17.3a5 5 0 0 1 1.8-6.9 41.7 41.7 0 0 0 20.8-36.8l.4-1.2zM186.1 212.6a1.65 1.65 0 0 1 1.6-1.8 1.65 1.65 0 0 1 1.7 1.7 1.65 1.65 0 0 1-1.8 1.6M186.4 211.3l.5-.3-.7 .5-.4 .9zM186.8 213.1a1.25 1.25 0 0 1 .8-1.9 1.25 1.25 0 0 1 1.4 1.5 1.25 1.25 0 0 1-1.9 .8M188 214.8h1.9M188.2 215.8l.2 .4-.1 1.7M188.3 219.7a1.64 1.64 0 0 1 1.1 1.6 1.64 1.64 0 0 1-1.3 1.6M188.3 218.8h1.6M188.6 211a2 2 0 0 1 1.1 1.8v2M189.7 218.8v2a2 2 0 0 1-1.1 1.8M191.9 215.1v1.3M191.9 217.3v1.3"/>
<path d="M260 213.5h1.5M260.5 213h.4M260.5 212.5l1 1M260.5 213l-.5 .5M261.5 213.5h1.6M263.1 213.5h4.9M263.1 212.7h4M263.8 203.5v3.1a2.5 2.5 0 0 0 0 3.8v1.8M263.8 203.5h3.3M263.8 203.5h-3.3v9.5M265.5 211h1.6M265.5 206h1.6"/>
<path d="M267.1 212.7h1M267.1 212.7l.5-.5h-4.5v1.3M267.1 203.5v3.1a2.5 2.5 0 0 1 0 3.8v1.4l1.4 1.2v.5M267.1 203.5h2.4M268 213.5v10.3M268 213.5h30M269.5 203.5h1M269.5 203.5l1 1M270.5 212.5l-1 1M295.5 203.5h1M295.5 212.5l1 1M296.5 203.5l-1 1"/>
<path d="M296.5 203.5h2.3M297.8 212.7h1M298 213.5h4.9M298 213.5v10.3M298.8 206l2.7 .2M298.8 211h1.7M298.8 203.5v3.1a2.5 2.5 0 0 0 0 3.8v1.4l-1.3 1.2v.5M298.8 203.5h3.3M298.8 212.7l-.5-.5h4.6v1.3M298.8 212.7h4.1M302.1 203.5v3.1a2.5 2.5 0 0 1 0 3.8v1.8M302.1 203.5h3.4v9.5"/>
<path d="M302.9 213.5h1.6M304.5 213.5h1.5M305 213h.5M305.5 212.5l-1 1M305.5 213l.5 .5M45.6 220.1a1.25 1.25 0 0 0-.8 1.2 1.25 1.25 0 0 0 1 1.2M129.4 238.5l8.2 14.2M188.3 220.1a1.25 1.25 0 0 1 .8 1.2 1.25 1.25 0 0 1-1 1.2M76.1 276a2 2 0 0 0 1 1.9l1.7 1M76.2 275.5a1.64 1.64 0 0 0 .6 1.8 1.64 1.64 0 0 0 2-.1M76.5 275.7a1.25 1.25 0 0 0 .5 1.4 1.25 1.25 0 0 0 1.5-.1M79.5 277.7l-.8 1.3"/>
<path d="M80.3 278.2l1.6 .9h.3M80.3 278.1v.1M83.2 279.3l-1 1.7M85.2 279.2a1.25 1.25 0 0 1 1.3 1.6 1.25 1.25 0 0 1-2 .5 1.25 1.25 0 0 1 .3-2M86 278.9a1.65 1.65 0 0 1 .8 2.2 1.65 1.65 0 0 1-2.3 .7 1.65 1.65 0 0 1-.5-2.4M86.4 278.7l.5 .8 .1 .8M86.4 278.7l.5 .8 .1 .9M147.9 278.9a1.65 1.65 0 0 0-.8 2.2 1.65 1.65 0 0 0 2.3 .7 1.65 1.65 0 0 0 .5-2.4M148.7 279.2a1.25 1.25 0 0 0-1.3 1.6 1.25 1.25 0 0 0 2 .5 1.25 1.25 0 0 0-.3-2M150.7 279.3l1 1.7M153.6 278.1v.1M153.6 278.2l-1.6 .9h-.3"/>
<path d="M154.4 277.7l.8 1.3M157.4 275.7a1.25 1.25 0 0 1-.5 1.4 1.25 1.25 0 0 1-1.5-.1M157.7 275.4a1.65 1.65 0 0 1-.6 1.9 1.65 1.65 0 0 1-2-.1M157.8 276a2 2 0 0 1-1 1.9l-1.7 1M78 280.9l1 .7M79.9 282l1 .6M82.3 280.9l1.7 1a2 2 0 0 0 2.1-.1M146.9 280.3l.1-.8 .5-.8-.5 .8-.1 .9M151.6 280.9l-1.7 1a2 2 0 0 1-2.1-.1M154 282l-1.1 .6M155.9 280.9l-1 .7"/>
<circle cx="293.1" cy="94.4" r=".5"/>
<circle cx="300.1" cy="94.4" r=".5"/>
<circle cx="293.1" cy="101.4" r=".5"/>
<circle cx="300.1" cy="101.4" r=".5"/>
<circle cx="86.9" cy="157.8" r=".7"/>
<circle cx="147" cy="157.8" r=".7"/>
<circle cx="91.6" cy="166" r=".7"/>
<circle cx="142.3" cy="166" r=".7"/>
<circle cx="265.5" cy="173.5" r="2.5"/>
<circle cx="300.5" cy="173.5" r="2.5"/>
<circle cx="131" cy="183.5" r=".7"/>
<circle cx="138.8" cy="188" r=".7"/>
<circle cx="81.1" cy="212.3" r=".7"/>
<circle cx="111.9" cy="216.8" r=".7"/>
<circle cx="116.9" cy="216.8" r="25"/>
<circle cx="116.9" cy="216.8" r="73"/>
<circle cx="116.9" cy="216.8" r="75"/>
<circle cx="119.4" cy="212.5" r=".7"/>
<circle cx="265.5" cy="208.5" r="2.5"/>
<circle cx="300.5" cy="208.5" r="2.5"/>
<circle cx="50.8" cy="220.3" r=".7"/>
<circle cx="60.3" cy="220.3" r=".7"/>
<circle cx="81.1" cy="221.3" r=".7"/>
<circle cx="119.4" cy="221.2" r=".7"/>
<circle cx="173.6" cy="220.3" r=".7"/>
<circle cx="183.1" cy="220.3" r=".7"/>
<circle cx="131" cy="250.2" r=".7"/>
<circle cx="138.8" cy="245.7" r=".7"/>
<circle cx="80.8" cy="272.4" r=".7"/>
<circle cx="85.6" cy="264.2" r=".7"/>
<circle cx="148.3" cy="264.2" r=".7"/>
<circle cx="153.1" cy="272.4" r=".7"/>
</g>
<g font-size="9.6">
<text x="121.2" y="20.6">A</text>
<text x="275.4" y="21.5">A-A (1 : 10)</text>
<text x="318.7" y="125.5">Б</text>
<text x="121.2" y="129.5">A</text>
<text x="267" y="135.6">Б (1 : 2)</text>
<text x="331.4" y="246.3">КРСР-1.01</text>
</g>
<g font-size="6.9">
<text x="86.8" y="9.5" transform="rotate(-180 86.8 9.5)">СБ</text>
<text x="141" y="18.8">4</text>
<text x="159.2" y="18.8">3</text>
<text x="178.3" y="18.8">1</text>
<text x="190.3" y="18.8">2</text>
<text x="380.2" y="58.6">23</text>
<text x="380.2" y="65">24 (2 шт.)</text>
<text x="380.2" y="71.5">25</text>
<text x="380.2" y="77.9">30 (2 шт.)</text>
<text x="382.1" y="86.4">12 мест</text>
<text x="237.3" y="145.9">20, 21</text>
<text x="262" y="145.9">22</text>
<text x="304.3" y="145.9">4</text>
<text x="320.3" y="145.9">5</text>
<text x="329.1" y="145.9">27</text>
<text x="343.3" y="145.9">6</text>
<text x="357" y="145.9">2</text>
<text x="182.8" y="156.1">26,24,25,30</text>
<text x="189.5" y="164.6">6 мест</text>
<text x="199" y="193.5">6</text>
<text x="198.6" y="202.8">8</text>
<text x="200.5" y="226.9">26,24,25,30</text>
<text x="329.1" y="228.4">27</text>
<text x="205.3" y="235.4">12 мест</text>
<text x="198.6" y="248.2">7</text>
<text x="315.6" y="262.1">Карусель.</text>
<text x="301.1" y="268.6">Сборочный чертеж</text>
</g>
<g font-size="4.8">
<text x="32.1" y="74.3" transform="rotate(-90 32.1 74.3)">811</text>
<text x="114.4" y="135">1500</text>
<text x="401.1" y="265.4">1:10</text>
</g>
<g font-size="4.2">
<text x="103.8" y="3.7">2</text>
<text x="313.8" y="3.7">1</text>
<text x="415.9" y="149.7">A</text>
<text x="103.8" y="295.7">2</text>
<text x="313.8" y="295.7">1</text>
</g>
<g font-size="3.4">
<text x="11.5" y="104.5" transform="rotate(-90 11.5 104.5)">Справ. №</text>
<text x="11.6" y="174.7" transform="rotate(-90 11.6 174.7)">Подп. и дата</text>
<text x="11.4" y="204.9" transform="rotate(-90 11.4 204.9)">Инв. № дубл.</text>
<text x="11.4" y="229.6" transform="rotate(-90 11.4 229.6)">Взам. инв. №</text>
<text x="369" y="255.5">Лит.</text>
<text x="382.8" y="255.5">Масса</text>
<text x="398.4" y="255.6">Масштаб</text>
<text x="11.4" y="259.2" transform="rotate(-90 11.4 259.2)">Подп. и дата</text>
<text x="230.5" y="260.5">Изм.</text>
<text x="238.4" y="260.4">Лист</text>
<text x="251.1" y="260.4">№ докум.</text>
<text x="273" y="260.4">Подп.</text>
<text x="286" y="260.4">Дата</text>
<text x="230.5" y="265.7">Разраб.</text>
<text x="230.5" y="275.7">Т. контр.</text>
<text x="230.6" y="270.7">Пров.</text>
<text x="366.2" y="275.3">Лист 1</text>
<text x="386.3" y="275.2">Листов 1</text>
<text x="230.6" y="285.7">Н. контр.</text>
<text x="11.6" y="290" transform="rotate(-90 11.6 290)">Инв. № подл.</text>
<text x="230.6" y="290.7">Утв.</text>
<text x="322.5" y="295">Копировал</text>
<text x="394.6" y="295">Формат А3</text>
</g>
</svg>
